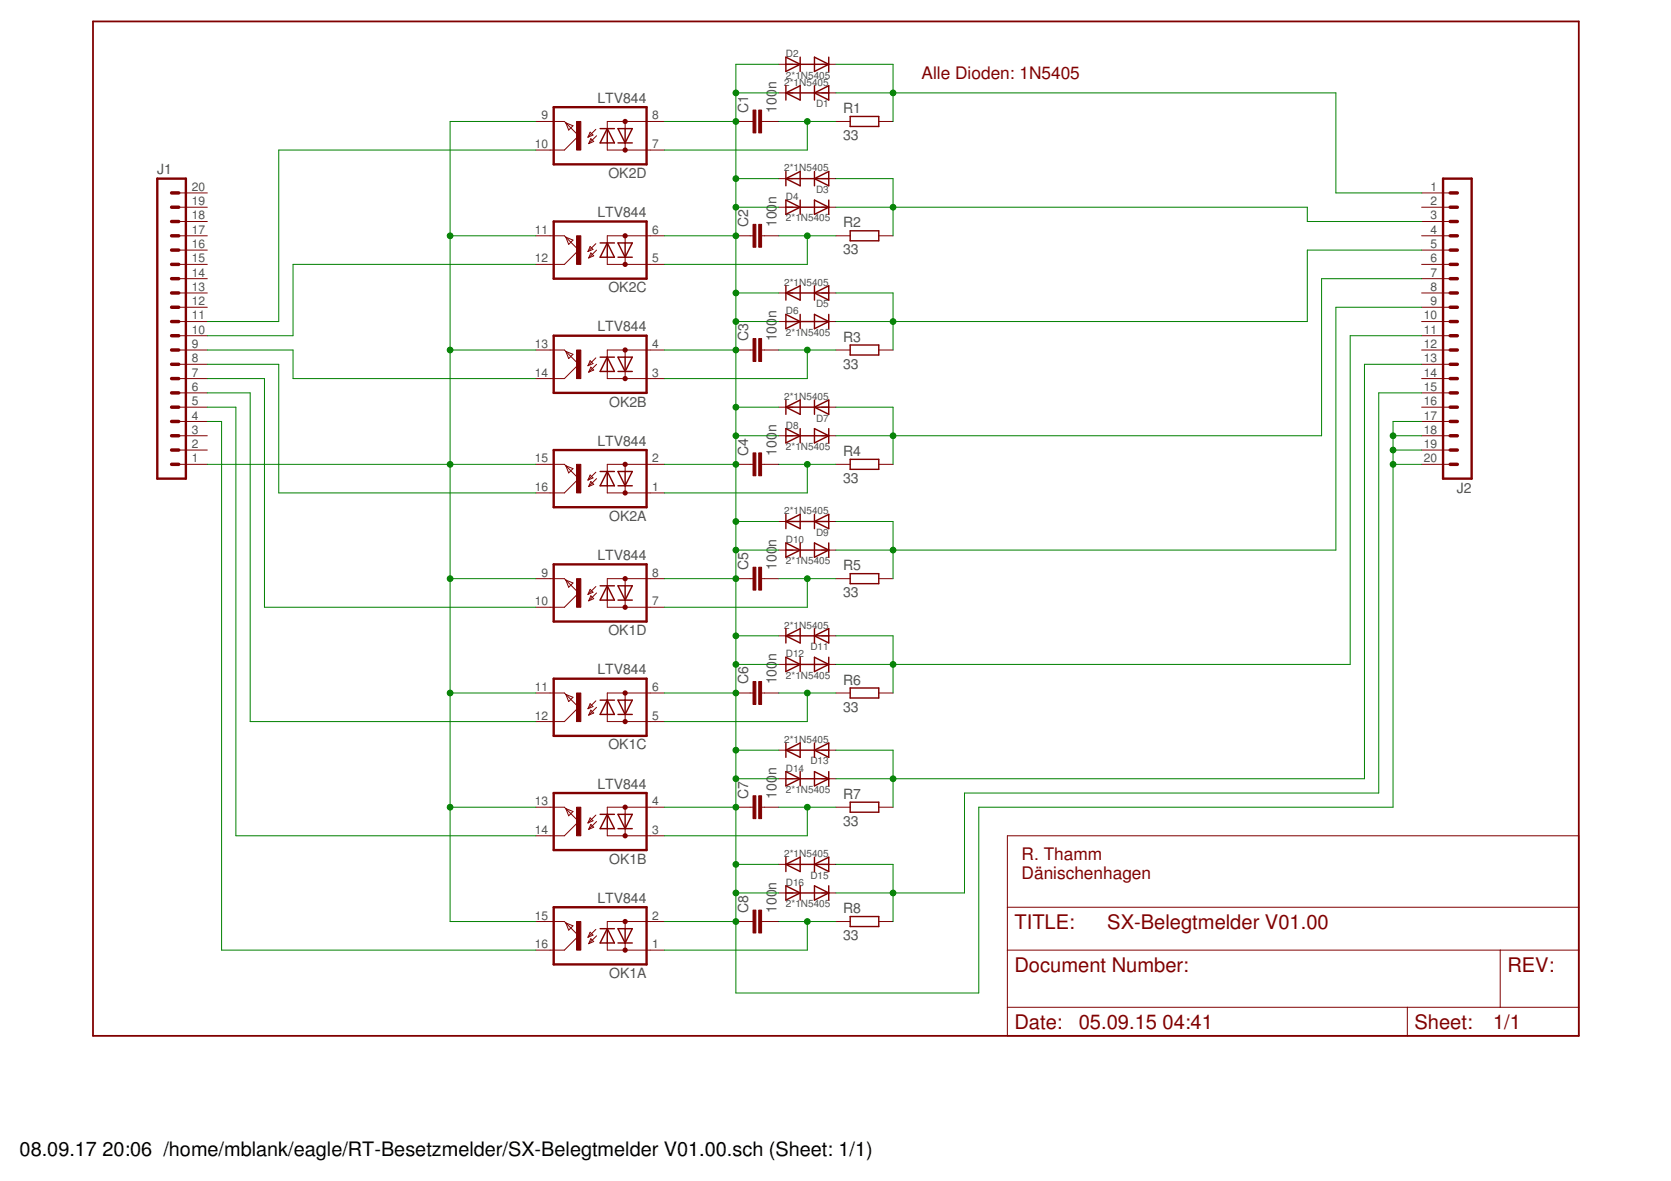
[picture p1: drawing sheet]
<svg xmlns="http://www.w3.org/2000/svg" width="297mm" height="210mm" viewBox="0 0 297 210" stroke-linecap="round" stroke-linejoin="round" font-family="sans-serif">
<path d="M16.5 3.8h264.1v180.3h-264.1z" fill="none" stroke="#800000" stroke-width=".32"/>
<g fill="none" stroke="#800000" stroke-width=".18">
<path d="M138.4 16.5h2.6M138.4 11.4h2.6M146 16.5h2.6M146 11.4h2.6M31.8 39.4h5.1M31.8 36.8h5.1M31.8 34.3h5.1M95.2 21.6h5.1l2.6 2.5-2.6 2.6h-5.1M100.6 21.8l1.3 .6-.8 .7zM104.9 23.5l.5 .5-.9 .4zM105 24.6l.5 .5-.9 .4zM105.9 23l-1.4 1.4"/>
<path d="M106 24.1l-1.4 1.4M107.9 25.4v1.3h10.2M111.1 21.6v1.3M111.1 25.4v1.3M118.1 21.6h-10.2v1.3M130.8 21.6h3.1M135.4 21.6h3M138.4 36.8h2.6M138.4 31.7h2.6M146 36.8h2.6M146 31.7h2.6M148.6 21.6h2.5"/>
<path d="M156.2 21.6h2.5M252.7 39.4h5.1M252.7 36.8h5.1M252.7 34.3h5.1M31.8 59.7h5.1M31.8 57.1h5.1M31.8 54.6h5.1M31.8 52.1h5.1M31.8 49.5h5.1M31.8 47h5.1M31.8 44.4h5.1M31.8 41.9h5.1"/>
<path d="M95.2 41.9h5.1l2.6 2.5-2.6 2.6h-5.1M100.6 42.2l1.3 .5-.8 .7zM104.9 43.8l.5 .5-.9 .4zM105 45l.5 .5-.9 .3zM105.9 43.3l-1.4 1.4M106 44.4l-1.4 1.4M107.9 45.7v1.3h10.2M111.1 41.9v1.3M111.1 45.7v1.3M118.1 41.9h-10.2v1.3M130.8 41.9h3.1M135.4 41.9h3"/>
<path d="M138.4 57.1h2.6M138.4 52.1h2.6M146 57.1h2.6M146 52.1h2.6M148.6 41.9h2.5M156.2 41.9h2.5M252.7 59.7h5.1M252.7 57.1h5.1M252.7 54.6h5.1M252.7 52.1h5.1M252.7 49.5h5.1M252.7 47h5.1"/>
<path d="M252.7 44.4h5.1M252.7 41.9h5.1M31.8 80h5.1M31.8 77.4h5.1M31.8 74.9h5.1M31.8 72.4h5.1M31.8 69.8h5.1M31.8 67.3h5.1M31.8 64.7h5.1M31.8 62.2h5.1M95.2 62.2h5.1l2.6 2.5-2.6 2.6h-5.1M100.6 62.5l1.3 .5-.8 .7z"/>
<path d="M104.9 64.1l.5 .5-.9 .4zM105 65.3l.5 .5-.9 .3zM105.9 63.6l-1.4 1.4M106 64.7l-1.4 1.4M107.9 66v1.3h10.2M111.1 62.2v1.3M111.1 66v1.3M118.1 62.2h-10.2v1.3M130.8 62.2h3.1M135.4 62.2h3M138.4 77.4h2.6M138.4 72.4h2.6"/>
<path d="M146 77.4h2.6M146 72.4h2.6M148.6 62.2h2.5M156.2 62.2h2.5M252.7 80h5.1M252.7 77.4h5.1M252.7 74.9h5.1M252.7 72.4h5.1M252.7 69.8h5.1M252.7 67.3h5.1M252.7 64.7h5.1M252.7 62.2h5.1"/>
<path d="M31.8 82.5h5.1M95.2 82.5h5.1l2.6 2.6-2.6 2.5h-5.1M100.6 82.8l1.3 .5-.8 .8zM104.9 84.4l.5 .5-.9 .4zM105 85.6l.5 .5-.9 .4zM105.9 83.9l-1.4 1.4M106 85.1l-1.4 1.4M107.9 86.3v1.3h10.2M111.1 82.5v1.3M111.1 86.3v1.3M118.1 82.5h-10.2v1.3M130.8 82.5h3.1"/>
<path d="M135.4 82.5h3M138.4 92.7h2.6M138.4 97.8h2.6M146 92.7h2.6M146 97.8h2.6M148.6 82.5h2.5M156.2 82.5h2.5M252.7 82.5h5.1M95.2 102.8h5.1l2.6 2.6-2.6 2.5h-5.1M100.6 103.1l1.3 .5-.8 .8zM104.9 104.8l.5 .5-.9 .3zM105 105.9l.5 .5-.9 .4z"/>
<path d="M105.9 104.2l-1.4 1.4M106 105.4l-1.4 1.4M107.9 106.7v1.2h10.2M111.1 102.8v1.3M111.1 106.7v1.2M118.1 102.8h-10.2v1.3M130.8 102.8h3.1M135.4 102.8h3M138.4 113h2.6M138.4 118.1h2.6M146 113h2.6M146 118.1h2.6"/>
<path d="M148.6 102.8h2.5M156.2 102.8h2.5M95.2 123.2h5.1l2.6 2.5-2.6 2.5h-5.1M100.6 123.4l1.3 .5-.8 .8zM104.9 125.1l.5 .5-.9 .4zM105 126.2l.5 .5-.9 .4zM105.9 124.6l-1.4 1.4M106 125.7l-1.4 1.4M107.9 127v1.2h10.2M111.1 123.2v1.2M111.1 127v1.2M118.1 123.2h-10.2v1.2"/>
<path d="M130.8 123.2h3.1M135.4 123.2h3M138.4 133.3h2.6M138.4 138.4h2.6M146 133.3h2.6M146 138.4h2.6M148.6 123.2h2.5M156.2 123.2h2.5M95.2 143.5h5.1l2.6 2.5-2.6 2.5h-5.1M100.6 143.7l1.3 .5-.8 .8zM104.9 145.4l.5 .5-.9 .4zM105 146.5l.5 .5-.9 .4z"/>
<path d="M105.9 144.9l-1.4 1.4M106 146l-1.4 1.4M107.9 147.3v1.2h10.2M111.1 143.5v1.2M111.1 147.3v1.2M118.1 143.5h-10.2v1.2M130.8 143.5h3.1M135.4 143.5h3M138.4 153.6h2.6M138.4 158.7h2.6M146 153.6h2.6M146 158.7h2.6"/>
<path d="M148.6 143.5h2.5M156.2 143.5h2.5M179.1 148.5h101.5v35.6h-101.5zM95.2 163.8h5.1l2.6 2.5-2.6 2.6h-5.1M100.6 164l1.3 .5-.8 .8zM104.9 165.7l.5 .5-.9 .4zM105 166.8l.5 .5-.9 .4zM105.9 165.2l-1.4 1.4M106 166.3l-1.4 1.4M107.9 167.6v1.3h10.2M111.1 163.8v1.3M111.1 167.6v1.3"/>
<path d="M118.1 163.8h-10.2v1.3M130.8 163.8h3.1M135.4 163.8h3M148.6 163.8h2.5M156.2 163.8h2.5M179.1 168.9h101.5M179.1 179h101.5M179.1 161.2h101.5M250.2 179v5.1M266.7 168.9v10.1"/>
</g>
<g fill="none" stroke="#800000" stroke-width=".42">
<path d="M98.4 19h16.5v10.2h-16.5zM28 31.7h5v53.4h-5zM98.4 39.4h16.5v10.1h-16.5zM256.5 31.7h5.1v53.4h-5.1zM98.4 59.7h16.5v10.1h-16.5zM98.4 80h16.5v10.1h-16.5zM98.4 100.3h16.5v10.2h-16.5zM98.4 120.6h16.5v10.2h-16.5zM98.4 140.9h16.5v10.2h-16.5zM98.4 161.2h16.5v10.2h-16.5z"/>
<circle cx="111.1" cy="21.6" r=".25"/>
<circle cx="111.1" cy="26.7" r=".25"/>
<circle cx="111.1" cy="41.9" r=".25"/>
<circle cx="111.1" cy="47" r=".25"/>
<circle cx="111.1" cy="62.2" r=".25"/>
<circle cx="111.1" cy="67.3" r=".25"/>
<circle cx="111.1" cy="87.6" r=".25"/>
<circle cx="111.1" cy="82.5" r=".25"/>
<circle cx="111.1" cy="102.8" r=".25"/>
<circle cx="111.1" cy="107.9" r=".25"/>
<circle cx="111.1" cy="128.2" r=".25"/>
<circle cx="111.1" cy="123.2" r=".25"/>
<circle cx="111.1" cy="143.5" r=".25"/>
<circle cx="111.1" cy="148.5" r=".25"/>
<circle cx="111.1" cy="163.8" r=".25"/>
<circle cx="111.1" cy="168.9" r=".25"/>
</g>
<g fill="none" stroke="#800000" stroke-width=".61">
<path d="M30.5 39.4h1.3M30.5 34.3h1.3M30.5 36.8h1.3M257.8 39.4h1.3M257.8 34.3h1.3M257.8 36.8h1.3M30.5 59.7h1.3M30.5 52.1h1.3M30.5 54.6h1.3M30.5 57.1h1.3M30.5 44.4h1.3M30.5 47h1.3"/>
<path d="M30.5 49.5h1.3M30.5 41.9h1.3M257.8 59.7h1.3M257.8 52.1h1.3M257.8 54.6h1.3M257.8 57.1h1.3M257.8 44.4h1.3M257.8 47h1.3M257.8 49.5h1.3M257.8 41.9h1.3M30.5 77.4h1.3M30.5 80h1.3"/>
<path d="M30.5 72.4h1.3M30.5 74.9h1.3M30.5 64.7h1.3M30.5 67.3h1.3M30.5 69.8h1.3M30.5 62.2h1.3M257.8 77.4h1.3M257.8 80h1.3M257.8 72.4h1.3M257.8 74.9h1.3M257.8 64.7h1.3M257.8 67.3h1.3"/>
<path d="M257.8 69.8h1.3M257.8 62.2h1.3M30.5 82.5h1.3M257.8 82.5h1.3"/>
</g>
<g fill="none" stroke="#800000" stroke-width=".25">
<path d="M139.7 16.5l2.5-1.3v2.6zM139.7 10.2l2.5 1.2-2.5 1.3zM139.7 15.2v2.6M139.7 16.5h7.6M139.7 11.4h7.6M142.2 10.2v2.5M144.8 10.2l2.5 1.2-2.5 1.3zM144.8 15.2v2.6M144.8 16.5l2.5-1.3v2.6zM147.3 10.2v2.5M106.7 22.9h2.5M107.9 22.9v2.5"/>
<path d="M107.9 22.9l1.3 2.5h-2.5zM109.9 22.9h2.5l-1.3 2.5zM109.9 25.4h2.5M111.1 22.9v2.5M139.7 31.7l2.5-1.2v2.5zM139.7 30.5v2.5M139.7 35.6l2.5 1.2-2.5 1.3zM139.7 31.7h7.6M139.7 36.8h7.6M142.2 35.6v2.5M144.8 30.5v2.5M144.8 35.6l2.5 1.2-2.5 1.3z"/>
<path d="M144.8 31.7l2.5-1.2v2.5zM147.3 35.6v2.5M151.1 20.7h5.1v1.8h-5.1zM106.7 43.2h2.5M107.9 43.2v2.5M107.9 43.2l1.3 2.5h-2.5zM109.9 43.2h2.5l-1.3 2.5zM109.9 45.7h2.5M111.1 43.2v2.5M139.7 52.1l2.5-1.3v2.5zM139.7 50.8v2.5M139.7 55.9l2.5 1.2-2.5 1.3z"/>
<path d="M139.7 52.1h7.6M139.7 57.1h7.6M142.2 55.9v2.5M144.8 50.8v2.5M144.8 55.9l2.5 1.2-2.5 1.3zM144.8 52.1l2.5-1.3v2.5zM147.3 55.9v2.5M151.1 41h5.1v1.8h-5.1zM106.7 63.5h2.5M107.9 63.5v2.5M107.9 63.5l1.3 2.5h-2.5zM109.9 63.5h2.5l-1.3 2.5z"/>
<path d="M109.9 66h2.5M111.1 63.5v2.5M139.7 72.4l2.5-1.3v2.5zM139.7 71.1v2.5M139.7 76.2l2.5 1.2-2.5 1.3zM139.7 72.4h7.6M139.7 77.4h7.6M142.2 76.2v2.5M144.8 71.1v2.5M144.8 76.2l2.5 1.2-2.5 1.3zM144.8 72.4l2.5-1.3v2.5zM147.3 76.2v2.5"/>
<path d="M151.1 61.3h5.1v1.8h-5.1zM106.7 83.8h2.5M107.9 83.8v2.5M107.9 83.8l1.3 2.5h-2.5zM109.9 83.8h2.5l-1.3 2.5zM109.9 86.3h2.5M111.1 83.8v2.5M139.7 92.7l2.5-1.3v2.6zM139.7 91.4v2.6M139.7 96.5l2.5 1.3-2.5 1.2zM139.7 92.7h7.6M139.7 97.8h7.6"/>
<path d="M142.2 96.5v2.5M144.8 91.4v2.6M144.8 96.5l2.5 1.3-2.5 1.2zM144.8 92.7l2.5-1.3v2.6zM147.3 96.5v2.5M151.1 81.6h5.1v1.8h-5.1zM106.7 104.1h2.5M107.9 104.1v2.6M107.9 104.1l1.3 2.6h-2.5zM109.9 104.1h2.5l-1.3 2.6zM109.9 106.7h2.5M111.1 104.1v2.6"/>
<path d="M139.7 113l2.5-1.3v2.6zM139.7 111.7v2.6M139.7 116.8l2.5 1.3-2.5 1.3zM139.7 113h7.6M139.7 118.1h7.6M142.2 116.8v2.6M144.8 111.7v2.6M144.8 116.8l2.5 1.3-2.5 1.3zM144.8 113l2.5-1.3v2.6zM147.3 116.8v2.6M151.1 102h5.1v1.7h-5.1zM106.7 124.4h2.5"/>
<path d="M107.9 124.4v2.6M107.9 124.4l1.3 2.6h-2.5zM109.9 124.4h2.5l-1.3 2.6zM109.9 127h2.5M111.1 124.4v2.6M139.7 133.3l2.5-1.2v2.5zM139.7 132.1v2.5M139.7 137.1l2.5 1.3-2.5 1.3zM139.7 133.3h7.6M139.7 138.4h7.6M142.2 137.1v2.6M144.8 132.1v2.5"/>
<path d="M144.8 137.1l2.5 1.3-2.5 1.3zM144.8 133.3l2.5-1.2v2.5zM147.3 137.1v2.6M151.1 122.3h5.1v1.8h-5.1zM106.7 144.7h2.5M107.9 144.7v2.6M107.9 144.7l1.3 2.6h-2.5zM109.9 144.7h2.5l-1.3 2.6zM109.9 147.3h2.5M111.1 144.7v2.6M139.7 153.6l2.5-1.2v2.5zM139.7 152.4v2.5"/>
<path d="M139.7 157.4l2.5 1.3-2.5 1.3zM139.7 153.6h7.6M139.7 158.7h7.6M142.2 157.4v2.6M144.8 152.4v2.5M144.8 157.4l2.5 1.3-2.5 1.3zM144.8 153.6l2.5-1.2v2.5zM147.3 157.4v2.6M151.1 142.6h5.1v1.8h-5.1zM106.7 165.1h2.5M107.9 165.1l1.3 2.5h-2.5zM107.9 165.1v2.5"/>
<path d="M109.9 165.1h2.5l-1.3 2.5zM109.9 167.6h2.5M111.1 165.1v2.5M151.1 162.9h5.1v1.8h-5.1z"/>
</g>
<g fill="#800000" stroke="#800000" stroke-width=".18">
<path d="M134.9 19.6h.5v4h-.5z"/>
<path d="M133.9 19.6h.5v4h-.5z"/>
<path d="M134.9 39.9h.5v4h-.5z"/>
<path d="M133.9 39.9h.5v4h-.5z"/>
<path d="M134.9 60.2h.5v4h-.5z"/>
<path d="M133.9 60.2h.5v4h-.5z"/>
<path d="M134.9 80.5h.5v4.1h-.5z"/>
<path d="M133.9 80.5h.5v4.1h-.5z"/>
<path d="M134.9 100.8h.5v4.1h-.5z"/>
<path d="M133.9 100.8h.5v4.1h-.5z"/>
<path d="M134.9 121.1h.5v4.1h-.5z"/>
<path d="M133.9 121.1h.5v4.1h-.5z"/>
<path d="M134.9 141.4h.5v4.1h-.5z"/>
<path d="M133.9 141.4h.5v4.1h-.5z"/>
<path d="M134.9 161.8h.5v4h-.5z"/>
<path d="M133.9 161.8h.5v4h-.5z"/>
<path d="M102.5 163.8h.8v5.1h-.8z"/>
<path d="M102.5 143.5h.8v5h-.8z"/>
<path d="M102.5 123.2h.8v5h-.8z"/>
<path d="M102.5 102.8h.8v5.1h-.8z"/>
<path d="M102.5 82.5h.8v5.1h-.8z"/>
<path d="M102.5 62.2h.8v5.1h-.8z"/>
<path d="M102.5 41.9h.8v5.1h-.8z"/>
<path d="M102.5 21.6h.8v5.1h-.8z"/>
</g>
<g fill="none" stroke="#008000" stroke-width=".18">
<path d="M130.8 16.5h7.6M138.4 11.4h-7.6v165.1h43.2v-33h73.6v-68.6h5.1M148.6 11.4h10.1v10.2M148.6 16.5h88.9v17.8h15.2M95.2 21.6h-15.2v142.2h15.2M95.2 26.7h-45.6v30.4h-12.7M118.1 21.6h12.7M130.8 31.7h7.6M130.8 36.8h7.6M138.4 21.6h10.2M143.5 21.6v5.1h-25.4M148.6 31.7h10.1v10.2"/>
<path d="M148.6 36.8h83.8v2.6h20.3M80 41.9h15.2M95.2 47h-43.1v12.7h-15.2M118.1 41.9h12.7M130.8 52.1h7.6M130.8 57.1h7.6M138.4 41.9h10.2M143.5 41.9v5.1h-25.4M148.6 52.1h10.1v10.1M252.7 54.6h-15.2v43.2h-88.9M252.7 44.4h-20.3v12.7h-83.8M252.7 49.5h-17.8v27.9h-86.3"/>
<path d="M252.7 59.7h-12.7v58.4h-91.4M36.9 62.2h15.2v5.1h43.1M36.9 67.3h10.1v40.6h48.2M36.9 64.7h12.7v22.9h45.6M36.9 69.8h7.6v58.4h50.7M36.9 72.4h5v76.1h53.3M36.9 74.9h2.5v94h55.8M80 62.2h15.2M118.1 62.2h12.7M130.8 72.4h7.6M130.8 77.4h7.6M138.4 62.2h10.2"/>
<path d="M143.5 62.2v5.1h-25.4M148.6 72.4h10.1v10.1M247.6 77.4h5.1M247.6 80h5.1M252.7 64.7h-10.2v73.7h-93.9M252.7 69.8h-7.6v71.1h-73.7v17.8h-22.8M36.9 82.5h58.3M118.1 82.5h12.7M130.8 92.7h7.6M130.8 97.8h7.6M138.4 82.5h10.2M143.5 82.5v5.1h-25.4"/>
<path d="M148.6 92.7h10.1v10.1M247.6 82.5h5.1M80 102.8h15.2M118.1 102.8h12.7M130.8 113h7.6M130.8 118.1h7.6M138.4 102.8h10.2M143.5 102.8v5.1h-25.4M148.6 113h10.1v10.2M80 123.2h15.2M118.1 123.2h12.7M130.8 133.3h7.6"/>
<path d="M130.8 138.4h7.6M138.4 123.2h10.2M143.5 123.2v5h-25.4M148.6 133.3h10.1v10.2M80 143.5h15.2M118.1 143.5h12.7M130.8 153.6h7.6M130.8 158.7h7.6M138.4 143.5h10.2M143.5 143.5v5h-25.4M148.6 153.6h10.1v10.2M118.1 163.8h12.7"/>
<path d="M138.4 163.8h10.2M143.5 163.8v5.1h-25.4"/>
</g>
<g fill="#008000" stroke="#008000" stroke-width=".18">
<circle cx="143.5" cy="21.6" r=".51"/>
<circle cx="143.5" cy="41.9" r=".51"/>
<circle cx="143.5" cy="62.2" r=".51"/>
<circle cx="143.5" cy="82.5" r=".51"/>
<circle cx="143.5" cy="102.8" r=".51"/>
<circle cx="143.5" cy="123.2" r=".51"/>
<circle cx="143.5" cy="143.5" r=".51"/>
<circle cx="143.5" cy="163.8" r=".51"/>
<circle cx="158.7" cy="16.5" r=".51"/>
<circle cx="158.7" cy="36.8" r=".51"/>
<circle cx="158.7" cy="57.1" r=".51"/>
<circle cx="158.7" cy="77.4" r=".51"/>
<circle cx="158.7" cy="97.8" r=".51"/>
<circle cx="158.7" cy="118.1" r=".51"/>
<circle cx="158.7" cy="138.4" r=".51"/>
<circle cx="158.7" cy="158.7" r=".51"/>
<circle cx="130.8" cy="16.5" r=".51"/>
<circle cx="130.8" cy="36.8" r=".51"/>
<circle cx="130.8" cy="21.6" r=".51"/>
<circle cx="130.8" cy="31.7" r=".51"/>
<circle cx="130.8" cy="57.1" r=".51"/>
<circle cx="130.8" cy="41.9" r=".51"/>
<circle cx="130.8" cy="52.1" r=".51"/>
<circle cx="130.8" cy="77.4" r=".51"/>
<circle cx="130.8" cy="62.2" r=".51"/>
<circle cx="130.8" cy="72.4" r=".51"/>
<circle cx="130.8" cy="97.8" r=".51"/>
<circle cx="130.8" cy="82.5" r=".51"/>
<circle cx="130.8" cy="92.7" r=".51"/>
<circle cx="130.8" cy="118.1" r=".51"/>
<circle cx="130.8" cy="102.8" r=".51"/>
<circle cx="130.8" cy="113" r=".51"/>
<circle cx="130.8" cy="138.4" r=".51"/>
<circle cx="130.8" cy="123.2" r=".51"/>
<circle cx="130.8" cy="133.3" r=".51"/>
<circle cx="130.8" cy="158.7" r=".51"/>
<circle cx="130.8" cy="143.5" r=".51"/>
<circle cx="130.8" cy="153.6" r=".51"/>
<circle cx="130.8" cy="163.8" r=".51"/>
<circle cx="247.6" cy="80" r=".51"/>
<circle cx="247.6" cy="77.4" r=".51"/>
<circle cx="247.6" cy="82.5" r=".51"/>
<circle cx="80" cy="41.9" r=".51"/>
<circle cx="80" cy="62.2" r=".51"/>
<circle cx="80" cy="82.5" r=".51"/>
<circle cx="80" cy="102.8" r=".51"/>
<circle cx="80" cy="123.2" r=".51"/>
<circle cx="80" cy="143.5" r=".51"/>
</g>
<g font-size="3.6" fill="#800000">
<text x="180.3" y="165.1">TITLE:</text>
<text x="196.8" y="165.1">SX-Belegtmelder V01.00</text>
<text x="180.3" y="172.7">Document Number:</text>
<text x="267.9" y="172.7">REV:</text>
<text x="180.3" y="182.8">Date:</text>
<text x="191.8" y="182.8">05.09.15</text>
<text x="206.7" y="182.8">04:41</text>
<text x="251.4" y="182.8">Sheet:</text>
<text x="265.4" y="182.8">1/1</text>
</g>
<g font-size="3.5">
<text x="3.5" y="205.4">08.09.17</text>
<text x="18.2" y="205.4">20:06 /home/mblank/eagle/RT-Besetzmelder/SX-Belegtmelder V01.00.sch (Sheet: 1/1)</text>
</g>
<g font-size="3.1" fill="#800000">
<text x="163.8" y="14">Alle Dioden: 1N5405</text>
<text x="181.6" y="152.9">R. Thamm</text>
<text x="181.6" y="156.2">Dänischenhagen</text>
</g>
<g font-size="2.5" fill="#505050">
<text x="138" y="15.9" transform="rotate(-90 138 15.9)">n</text>
<text x="106.2" y="18.3">LTV844</text>
<text x="133" y="20.1" transform="rotate(-90 133 20.1)">C1</text>
<text x="138" y="20.1" transform="rotate(-90 138 20.1)">100</text>
<text x="149.9" y="20.1">R1</text>
<text x="149.9" y="24.9">33</text>
<text x="28" y="31">J1</text>
<text x="108.1" y="31.6">OK2D</text>
<text x="106.2" y="38.6">LTV844</text>
<text x="133" y="40.4" transform="rotate(-90 133 40.4)">C2</text>
<text x="138" y="40.4" transform="rotate(-90 138 40.4)">100</text>
<text x="138" y="36.2" transform="rotate(-90 138 36.2)">n</text>
<text x="149.9" y="40.4">R2</text>
<text x="149.9" y="45.2">33</text>
<text x="108.1" y="51.9">OK2C</text>
<text x="106.2" y="58.9">LTV844</text>
<text x="138" y="56.5" transform="rotate(-90 138 56.5)">n</text>
<text x="133" y="60.7" transform="rotate(-90 133 60.7)">C3</text>
<text x="138" y="60.7" transform="rotate(-90 138 60.7)">100</text>
<text x="149.9" y="65.5">33</text>
<text x="149.9" y="60.7">R3</text>
<text x="108.3" y="72.2">OK2B</text>
<text x="138" y="76.8" transform="rotate(-90 138 76.8)">n</text>
<text x="106.2" y="79.2">LTV844</text>
<text x="133" y="81" transform="rotate(-90 133 81)">C4</text>
<text x="138" y="81" transform="rotate(-90 138 81)">100</text>
<text x="149.9" y="81">R4</text>
<text x="149.9" y="85.8">33</text>
<text x="259" y="87.6">J2</text>
<text x="108.3" y="92.6">OK2A</text>
<text x="106.2" y="99.5">LTV844</text>
<text x="133" y="101.3" transform="rotate(-90 133 101.3)">C5</text>
<text x="138" y="101.3" transform="rotate(-90 138 101.3)">100</text>
<text x="138" y="97.2" transform="rotate(-90 138 97.2)">n</text>
<text x="149.9" y="101.4">R5</text>
<text x="149.9" y="106.1">33</text>
<text x="108.1" y="112.9">OK1D</text>
<text x="106.2" y="119.9">LTV844</text>
<text x="138" y="117.5" transform="rotate(-90 138 117.5)">n</text>
<text x="133" y="121.6" transform="rotate(-90 133 121.6)">C6</text>
<text x="138" y="121.6" transform="rotate(-90 138 121.6)">100</text>
<text x="149.9" y="121.7">R6</text>
<text x="149.9" y="126.5">33</text>
<text x="108.1" y="133.2">OK1C</text>
<text x="138" y="137.8" transform="rotate(-90 138 137.8)">n</text>
<text x="106.2" y="140.2">LTV844</text>
<text x="133" y="142" transform="rotate(-90 133 142)">C7</text>
<text x="138" y="142" transform="rotate(-90 138 142)">100</text>
<text x="149.9" y="142">R7</text>
<text x="149.9" y="146.8">33</text>
<text x="108.3" y="153.5">OK1B</text>
<text x="106.2" y="160.5">LTV844</text>
<text x="138" y="158.1" transform="rotate(-90 138 158.1)">n</text>
<text x="133" y="162.3" transform="rotate(-90 133 162.3)">C8</text>
<text x="138" y="162.3" transform="rotate(-90 138 162.3)">100</text>
<text x="149.9" y="167.1">33</text>
<text x="149.9" y="162.3">R8</text>
<text x="108.3" y="173.8">OK1A</text>
</g>
<g font-size="2.1" fill="#505050">
<text x="96.3" y="21.2">9</text>
<text x="115.9" y="21.2">8</text>
<text x="95.1" y="26.3">10</text>
<text x="115.9" y="26.3">7</text>
<text x="34.1" y="33.9">20</text>
<text x="254.3" y="33.9">1</text>
<text x="34.1" y="41.5">17</text>
<text x="34.1" y="39">18</text>
<text x="34.1" y="36.5">19</text>
<text x="95.1" y="41.5">11</text>
<text x="115.9" y="41.5">6</text>
<text x="254.3" y="36.5">2</text>
<text x="254.3" y="39">3</text>
<text x="254.3" y="41.5">4</text>
<text x="34.1" y="46.6">15</text>
<text x="34.1" y="44.1">16</text>
<text x="95.1" y="46.6">12</text>
<text x="115.9" y="46.6">5</text>
<text x="254.3" y="44.1">5</text>
<text x="254.3" y="46.6">6</text>
<text x="34.1" y="51.7">13</text>
<text x="34.1" y="49.2">14</text>
<text x="254.3" y="49.2">7</text>
<text x="254.3" y="51.7">8</text>
<text x="34.1" y="59.3">10</text>
<text x="34.1" y="56.8">11</text>
<text x="34.1" y="54.2">12</text>
<text x="253.1" y="56.8">10</text>
<text x="253.1" y="59.3">11</text>
<text x="254.3" y="54.2">9</text>
<text x="34.1" y="64.4">8</text>
<text x="34.1" y="61.9">9</text>
<text x="95.1" y="61.9">13</text>
<text x="115.9" y="61.9">4</text>
<text x="253.1" y="61.9">12</text>
<text x="253.1" y="64.4">13</text>
<text x="34.1" y="69.5">6</text>
<text x="34.1" y="66.9">7</text>
<text x="95.1" y="66.9">14</text>
<text x="115.9" y="66.9">3</text>
<text x="253.1" y="66.9">14</text>
<text x="253.1" y="69.5">15</text>
<text x="34.1" y="77.1">3</text>
<text x="34.1" y="74.6">4</text>
<text x="34.1" y="72">5</text>
<text x="253.1" y="72">16</text>
<text x="253.1" y="74.6">17</text>
<text x="253.1" y="77.1">18</text>
<text x="34.1" y="82.2">1</text>
<text x="34.1" y="79.6">2</text>
<text x="95.1" y="82.2">15</text>
<text x="115.9" y="82.2">2</text>
<text x="253.1" y="79.6">19</text>
<text x="253.1" y="82.2">20</text>
<text x="95.1" y="87.3">16</text>
<text x="115.9" y="87.3">1</text>
<text x="95.1" y="107.6">10</text>
<text x="96.3" y="102.5">9</text>
<text x="115.9" y="107.6">7</text>
<text x="115.9" y="102.5">8</text>
<text x="95.1" y="122.8">11</text>
<text x="115.9" y="122.8">6</text>
<text x="95.1" y="127.9">12</text>
<text x="115.9" y="127.9">5</text>
<text x="95.1" y="143.1">13</text>
<text x="115.9" y="143.1">4</text>
<text x="95.1" y="148.2">14</text>
<text x="115.9" y="148.2">3</text>
<text x="95.1" y="163.4">15</text>
<text x="115.9" y="163.4">2</text>
<text x="95.1" y="168.5">16</text>
<text x="115.9" y="168.5">1</text>
</g>
<g font-size="1.8" fill="#505050">
<text x="139.7" y="10.2">D2</text>
<text x="139.4" y="15.2">2*1N5405</text>
<text x="139.7" y="14">2*1N5405</text>
<text x="145.1" y="19">D1</text>
<text x="139.4" y="30.5">2*1N5405</text>
<text x="139.7" y="35.6">D4</text>
<text x="145.1" y="34.3">D3</text>
<text x="139.7" y="39.4">2*1N5405</text>
<text x="139.4" y="50.8">2*1N5405</text>
<text x="139.7" y="59.7">2*1N5405</text>
<text x="139.7" y="55.9">D6</text>
<text x="145.1" y="54.6">D5</text>
<text x="139.4" y="71.1">2*1N5405</text>
<text x="139.7" y="76.2">D8</text>
<text x="145.1" y="74.9">D7</text>
<text x="139.7" y="80">2*1N5405</text>
<text x="139.4" y="91.4">2*1N5405</text>
<text x="145.1" y="95.2">D9</text>
<text x="139.7" y="100.3">2*1N5405</text>
<text x="139.7" y="96.5">D10</text>
<text x="139.4" y="111.7">2*1N5405</text>
<text x="139.7" y="116.8">D12</text>
<text x="144.1" y="115.5">D11</text>
<text x="139.7" y="120.6">2*1N5405</text>
<text x="139.4" y="132.1">2*1N5405</text>
<text x="139.7" y="137.1">D14</text>
<text x="144.1" y="135.9">D13</text>
<text x="139.7" y="140.9">2*1N5405</text>
<text x="139.4" y="152.4">2*1N5405</text>
<text x="139.7" y="161.3">2*1N5405</text>
<text x="139.7" y="157.4">D16</text>
<text x="144.1" y="156.2">D15</text>
</g>
</svg>
